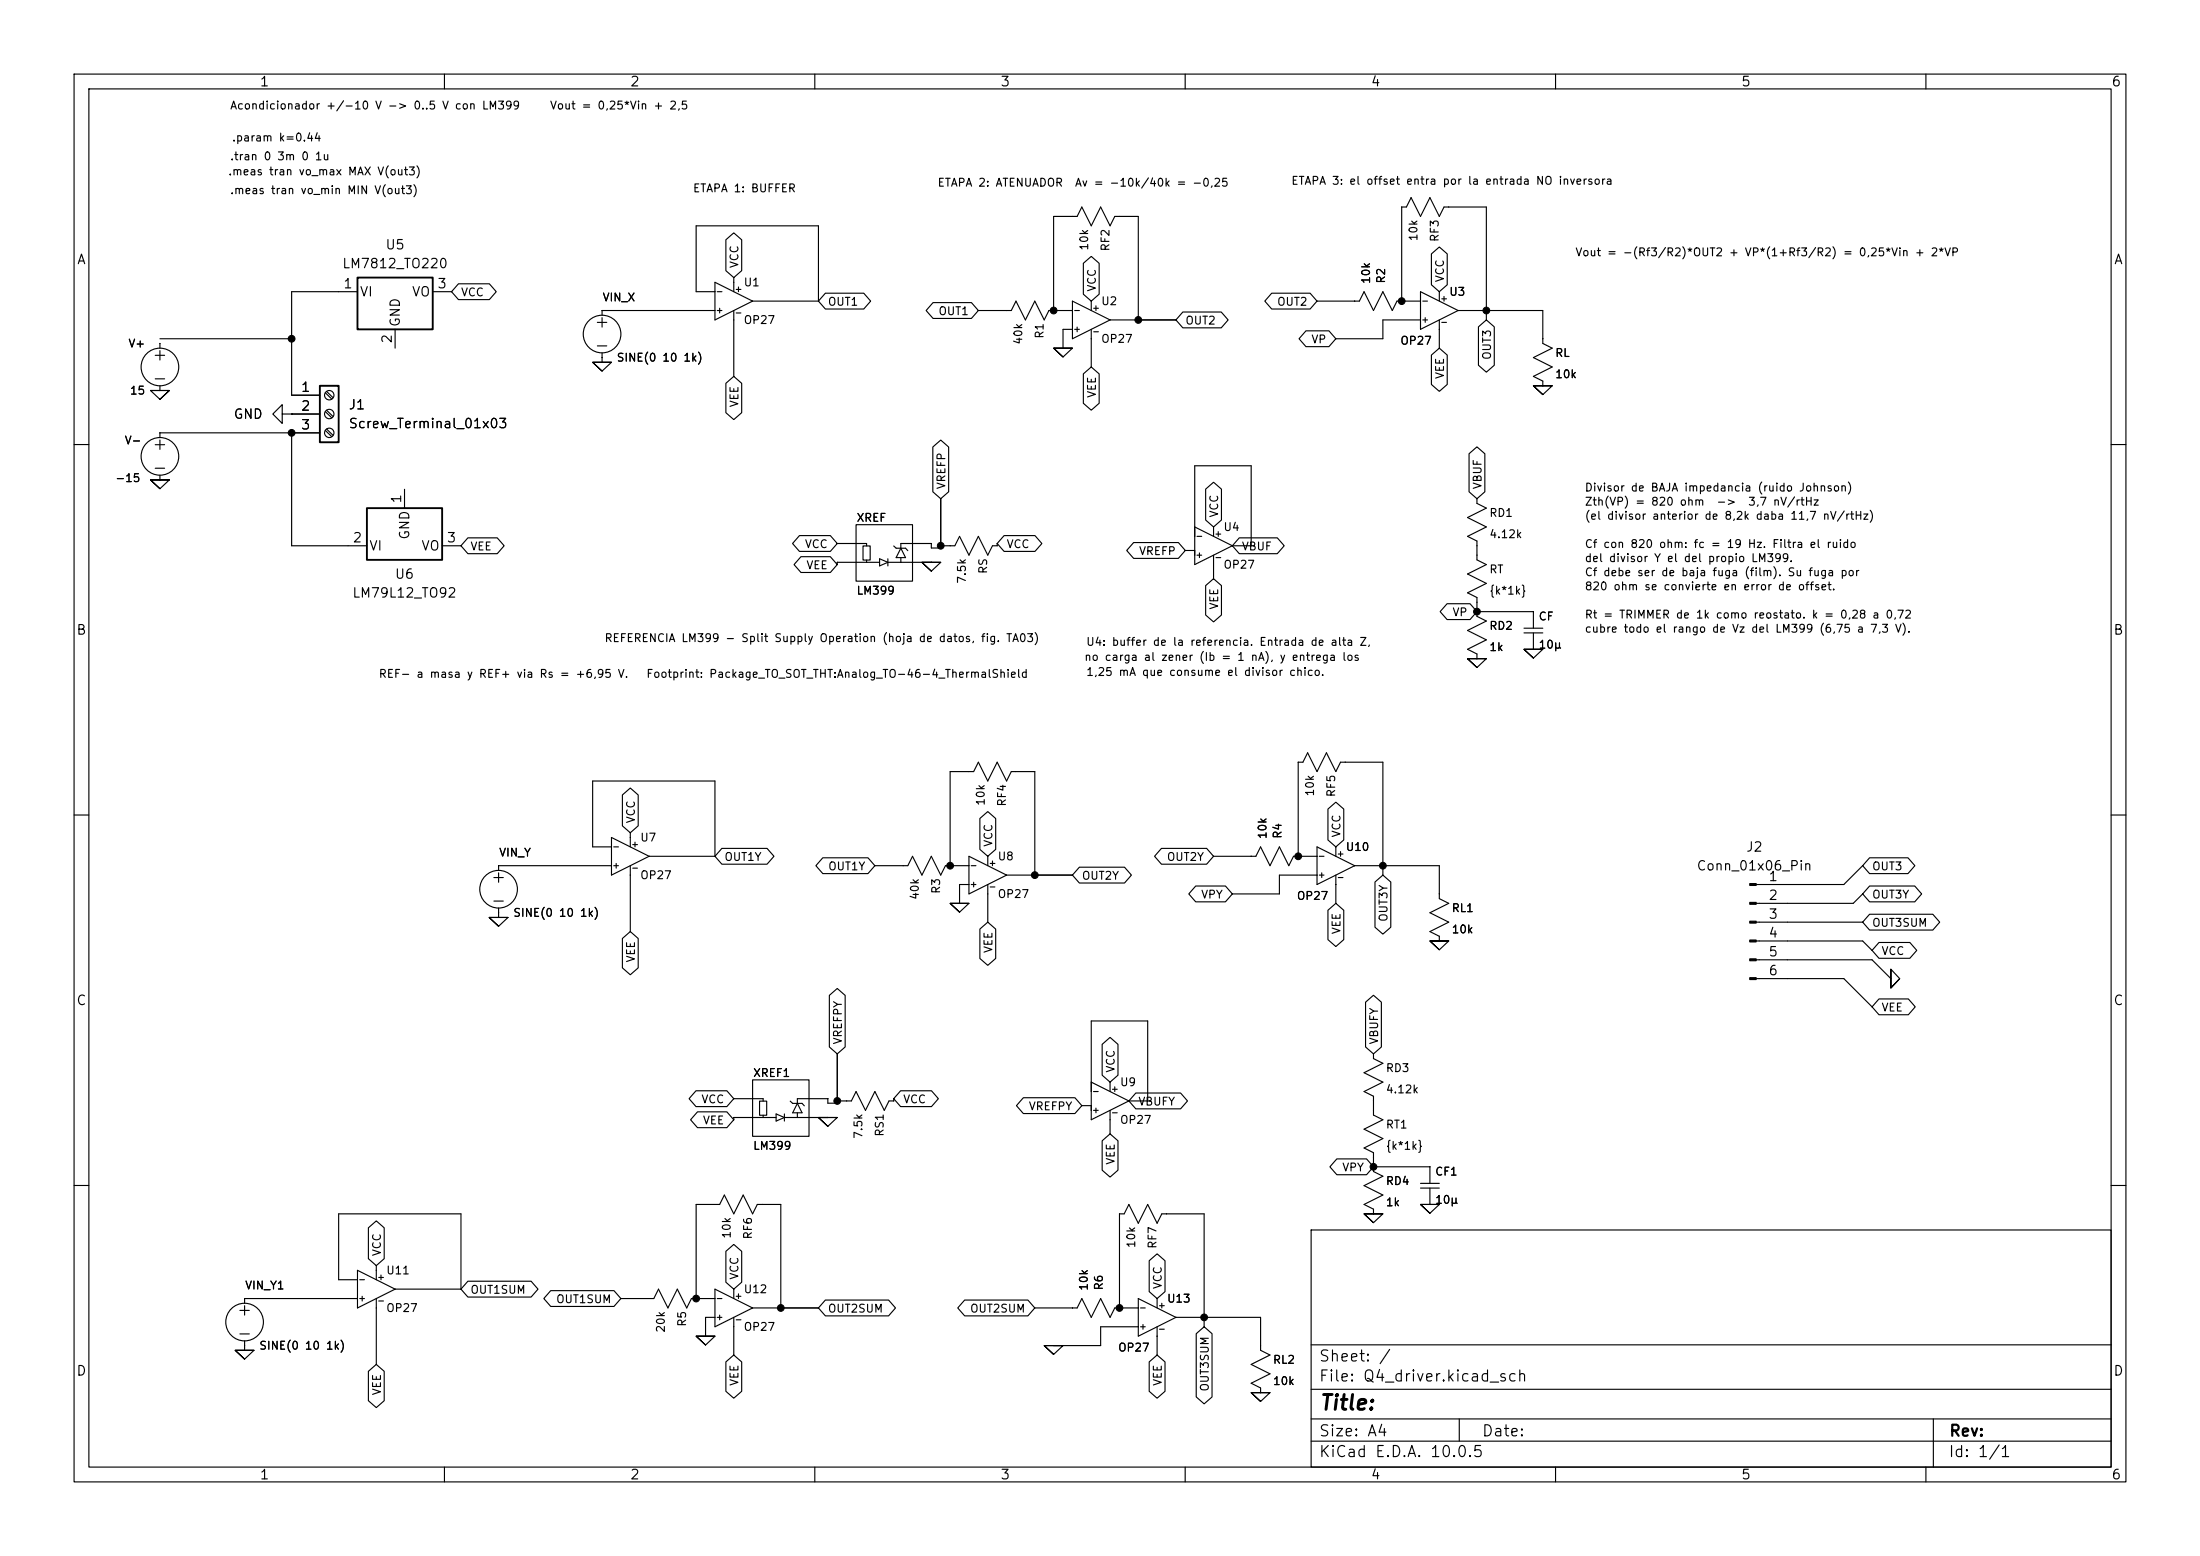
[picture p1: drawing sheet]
<svg xmlns="http://www.w3.org/2000/svg" width="297mm" height="210mm" viewBox="0 0 297 210" stroke-linecap="round" stroke-linejoin="round" font-family="sans-serif">
<g fill="none" stroke="#000" stroke-width=".15">
<path d="M10 10h277v190h-277zM12 12h273v186h-273zM60 10v2M110 10v2M160 10v2M210 10v2M260 10v2M48.3 39.4h-8.9v13.9h3.8M58.4 39.4h2.6M61.9 38.3h4.2l.9 1.1-.9 1h-4.2l-.9-1zM96.5 38.1l5.1 2.5-5.1 2.6zM96.5 39.4h-2.5v-8.9h16.5v10.1"/>
<path d="M96.8 39.4h.7M98 32.4l1.1-1 1 1v4.1l-1 1-1.1-1zM99.1 37.5v1.9M99.1 38.1h.1M99.4 39.1h.6M99.7 38.7v.7M111.4 39.6h5.2l.9 1-.9 1.1h-5.2l-.9-1.1zM144.8 29.2h.1M146.3 35.5l1-.9 1.1 .9v4.2l-1.1 .9-1-.9zM151.1 29.2h.1M171.7 39.6h5.2l.9 1-.9 1.1h-5.2l-1-1.1zM191.8 39.4l5 2.5-5 2.6z"/>
<path d="M193.2 34.3l1.1-1 1.1 1v4.1l-1.1 1-1.1-1zM194.3 39.4v1.2M194.3 39.4h.1M195.6 27.9h.1M20.3 52.7h2.6l-1.3 1.2-1.3-1.2h2.6l-1.3 1.2M21 48h1.2M21 51.1h1.2M21.6 46.4h.1M21.6 52.7h.1M21.6 45.7h17.8M21.6 46.4v.6M21.6 47.3v1.3"/>
<path d="M21.6 52.1v.6M21.6 59.4v1.3M38.1 55.9v-1.3l-1.3 1.3 1.3 1.3v-1.3h1.3M39.4 55.9h.1M39.4 58.4v15.3h10.1M39.4 55.9h3.8M43.2 58.4h-21.6v.7M43.9 53l.9 .8M43.9 55.5l.9 .9M43.9 58.1l.9 .8M44.1 52.8l.9 .9M44.1 55.4l.9 .8"/>
<path d="M44.1 57.9l.9 .9M53.3 44.5v2.5M80.6 43.5h1.3M80.6 46.7h1.3M81.3 42.9v1.2M81.3 47.6v1.3M81.3 48.3h.1M81.3 48.9h.1M82.5 48.9h-2.5l1.3 1.2 1.2-1.2h-2.5l1.3 1.2M96.5 41.9h-15.2v.6M96.8 41.9h.7M97.2 41.6v.6"/>
<path d="M98 51.7l1.1-.9 1 .9v4l-1 .9-1.1-.9zM99.1 43.2h.1M99.1 41.9v8.9M99.4 42.2h.6M101.6 40.6h8.9M126 40.8h5.1l1 1.1-1 1.1h-5.1l-1-1.1zM132.1 41.9h4.4l.7-1.3 1.2 2.6 1.3-2.6 1.3 2.6 .6-1.3h3.2M135.9 41.9h.1M142.2 41.9v-12.7h3.2l.6-1.3 1.3 2.6 1.3-2.6 1.3 2.6 .6-1.3h3.2v14M143.5 47h.1M144.8 47h-2.6l1.3 1.2 1.3-1.2h-2.6l1.3 1.2M144.8 40.6l5.1 2.6-5.1 2.5z"/>
<path d="M144.8 44.5h-1.3v2.5M145.1 41.9h.6M145.1 44.5h.6M145.4 44.1v.7M146.3 50.5l1-1 1.1 1v3.9l-1.1 1-1-1zM147.3 40.6v1.3M147.3 44.5v5M147.3 40.6h.1M147.3 45.7h.1M147.7 41.6h.6M147.7 44.8h.6M148 41.3v.6"/>
<path d="M149.9 43.2h8.8M159.7 42.1h5.2l.9 1.1-.9 1h-5.2l-1-1zM176.3 44.7h3.1l.9 1-.9 1.1h-3.1l-.9-1.1zM177.8 40.6h5.7l.6-1.2 1.3 2.5 1.3-2.5 1.3 2.5 .6-1.3h3.2M182.9 40.6h.1M189.2 40.6v-12.7h.7l.6-1.2 1.3 2.5 1.2-2.5 1.3 2.5 .6-1.3h5.8v15.3M191.8 43.2h-5.1v2.5h-6.4M192.1 40.6h.6M192.1 43.2h.6M192.4 42.9v.6M193.2 47.9l1.1-.9 1.1 .9v4l-1.1 .9-1.1-.9zM194.3 44.5h.1"/>
<path d="M194.3 43.2v3.8M194.6 43.5h.7M194.6 40.3h.7M194.9 40v.6M196.8 41.9h11.5v4.5l1.2 .6-2.5 1.3 2.5 1.2-2.5 1.3 1.3 .6v.7M199.6 44.1l1.1-.9 1 .9v5.2l-1 .9-1.1-.9zM208.3 45.7h.1M208.3 52.1h.1M209.5 52.1h-2.5l1.3 1.2 1.2-1.2h-2.5l1.3 1.2M10 60h2M21 60h1.2M21 63.2h1.2"/>
<path d="M21.6 64.1v.7M21.6 64.8h.1M22.9 64.8h-2.6l1.3 1.2 1.3-1.2h-2.6l1.3 1.2M54.6 66v2.6M59.7 73.7h2.5M63.2 72.6h3.9l1 1.1-1 1h-3.9l-1-1zM107.9 72.3h4.2l.9 1.1-.9 1h-4.2l-.9-1zM108.1 75.1h4l.9 1.1-.9 1.1h-4l-.9-1.1zM113 73.4h4v.3M115.6 70.8h7.6v7.6h-7.6zM116.5 73.7h1v1.9h-1zM117 75.6v.3"/>
<path d="M118.7 75.9h-5.7v.3M118.7 75.4l1.2 .5-1.2 .5zM119.9 75.9h5.8M119.9 75.4v1M120.6 73.7l.4 .3h1.3l.3 .3M121.6 74l.7 1.3h-1.3zM121.6 75.3v.6M125.9 60.3l1.1-.9 1.1 .9v6.1l-1.1 .9-1.1-.9zM127 75.9h-2.5l1.2 1.2 1.3-1.2h-2.5l1.2 1.2M127 67.3v6.7h-1.3v-.6h-4.1v.6M128.3 73.7h.1M134.6 73.4v.3h-.6l-.7 1.2-1.2-2.5-1.3 2.5-1.3-2.5-.6 1.3h-1.9"/>
<path d="M135.6 72.3h4.1l1 1.1-1 1h-4.1l-1-1zM153 73.2h6.1l.9 1.1-.9 1.1h-6.1l-.9-1.1zM160 74.3h1.3M161.3 62.9h7.6v10.8h-2.5l-5.1 2.5zM161.3 72.4h.1M161.3 74.9h.1M161.3 71.1l5.1 2.6M161.6 72.4h.6M161.6 74.9h.6M161.9 74.6v.7M162.8 66l1-.9 1.1 .9v4.2l-1.1 .9-1-.9zM162.8 79l1-.9 1.1 .9v4l-1.1 .9-1-.9z"/>
<path d="M163.8 71.1v1.3M163.8 74.9v3.2M163.8 71.1h.1M163.8 76.2h.1M164.2 72.1h.6M164.2 75.3h.6M164.5 71.8v.6M167.3 72.6h5.1l1 1.1-1 1h-5.1l-.9-1zM198.3 61.2l1.1-.9 1.1 .9v5.2l-1.1 .9-1.1-.9zM199.4 73.7h.1M199.4 67.3v.6l1.3 .7-2.6 1.3 2.6 1.2-2.6 1.3 1.3 .6v2.6l1.3 .6-2.6 1.3 2.6 1.2-2.6 1.3 1.3 .6v2.6l1.3 .6-2.6 1.3 2.6 1.3-2.6 1.2 1.3 .7v.6M199.4 74.9h.1"/>
<path d="M199.4 67.3h.1M285 60h2M195.4 81.5h3.1l.9 1.1-.9 1h-3.1l-1-1zM199.4 88.9h.1M199.4 82.6h7.6v2.2M199.4 81.3h.1M200.7 88.9h-2.6l1.3 1.2 1.3-1.2h-2.6l1.3 1.2M205.7 84.8h2.6M205.7 85.4h2.6M207 87.6h.1M207 85.4v2.2M208.3 87.6h-2.6l1.3 1.2 1.3-1.2h-2.6l1.3 1.2"/>
<path d="M10 110h2M66.7 118.4h1.2M67.3 117.8v1.3M82.5 113l5.1 2.6-5.1 2.5zM82.6 114.3h-2.6v-8.9h16.5v10.2M82.6 116.8h-15.3v.7M82.9 114.3h.6M82.9 116.8h.6M83.2 116.5v.7M84 107.3l1.1-.9 1.1 .9v4.2l-1.1 .9-1.1-.9zM85.1 118.1h.1M85.1 112.4v1.9"/>
<path d="M85.1 116.8v8.9M85.1 113h.1M85.4 114h.7M85.4 117.2h.7M85.7 113.7v.6M87.6 115.6h8.9M97.5 114.5h6.1l.9 1.1-.9 1h-6.1l-1-1zM111.1 115.8h6.1l.9 1-.9 1.1h-6.1l-1-1.1zM118.1 116.8h4.5l.6-1.2 1.3 2.5 1.2-2.5 1.3 2.5 .6-1.3h3.2M121.9 116.8h.1M128.3 116.8v-12.7h3.1l.7-1.2 1.2 2.5 1.3-2.5 1.3 2.5 .6-1.3h3.2v14M130.8 104.1h.1"/>
<path d="M130.8 115.6l5.1 2.5-5.1 2.6zM130.8 119.4h-1.3v2.5M131.1 119.4h.6M131.1 116.8h.6M131.4 119.1v.6M132.3 110.5l1-1 1.1 1v4.1l-1.1 1-1-1zM133.3 115.6h.1M133.3 115.6v1.2M133.3 119.4v5.1M133.7 116.5h.6M133.7 119.7h.6M134 116.2v.6"/>
<path d="M135.9 118.1h8.9M137.2 104.1h.1M145.7 117h6.1l.9 1.1-.9 1.1h-6.1l-.9-1.1zM156.8 114.5h6.1l.9 1.1-.9 1h-6.1l-.9-1zM161.4 119.6h4l1 1.1-1 1h-4l-.9-1zM163.8 115.6h5.7l.7-1.3 1.2 2.5 1.3-2.5 1.3 2.5 .6-1.2h3.2M168.9 115.6h.1M175.3 115.6v-12.7h.6l.6-1.3 1.3 2.5 1.3-2.5 1.2 2.5 .7-1.2h5.7v15.2M177.8 114.3l5.1 2.5-5.1 2.6zM177.8 118.1h-5.1v2.6h-6.3M178.1 115.6h.6M178.1 118.1h.6"/>
<path d="M178.4 117.8v.6M179.3 109.2l1-.9 1.1 .9v4.2l-1.1 .9-1-.9zM180.3 114.3v1.3M180.3 118.1v3.8M180.3 114.3h.1M180.3 119.4h.1M180.7 115.3h.6M180.7 118.4h.6M181 114.9v.7M181.6 102.9h.1M182.9 116.8h11.4v4.5l1.3 .6-2.6 1.3 2.6 1.3-2.6 1.2 1.3 .7v.6M185.6 119l1.1-.9 1.1 .9v6.1l-1.1 1-1.1-1z"/>
<path d="M251.5 116.8l-2.6 2.6h-11.8M252.4 115.8h5.2l.9 1-.9 1.1h-5.2l-.9-1.1zM252.4 119.6h6.1l.9 1.1-.9 1h-6.1l-.9-1zM285 110h2M66.7 121.6h1.2M67.3 123.8h.1M67.3 122.6v1.2M67.3 123.2h.1M68.6 123.8h-2.6l1.3 1.2 1.3-1.2h-2.6l1.3 1.2M84 126.7l1.1-1 1.1 1v3.9l-1.1 1-1.1-1zM112 134.3l1-.9 1.1 .9v7l-1.1 .9-1-.9zM129.5 121.9h.1"/>
<path d="M130.8 121.9h-2.5l1.2 1.2 1.3-1.2h-2.5l1.2 1.2M132.3 125.4l1-.9 1.1 .9v4l-1.1 .9-1-.9zM133.3 120.7h.1M147.3 137.8h7.6v10.8h-2.5l-5.1 2.5zM179.3 122.9l1-1 1.1 1v3.9l-1.1 1-1-1zM184.4 135.3l1-1 1.1 1v6l-1.1 .9-1-.9zM194.3 120.7h.1M194.3 127h.1M195.6 127h-2.6l1.3 1.2 1.3-1.2h-2.6l1.3 1.2M237.1 127h14.4l1.2 1.3M237.1 124.5h14.4M237.1 129.5h15.6l2.6 2.6"/>
<path d="M237.1 132.1h11.8l3.8 3.8M251.5 120.7l-1.3 1.2h-13.1M252.4 123.4h8.5l1 1.1-1 1h-8.5l-.9-1zM253.7 127.2h4.1l1 1.1-1 1h-4.1l-1-1zM253.7 134.8h3.9l1 1.1-1 1.1h-3.9l-1-1.1zM255.3 130.8v2.6l1.2-1.3-1.2-1.3v2.6l1.2-1.3M255.3 132.1h.1M94 147.2h4.1l1 1.1-1 1.1h-4.1l-1-1.1zM94.2 150.1h3.9l1 1-1 1.1h-3.9l-1-1.1zM99.1 148.3h3.9v.3M101.6 145.7h7.6v7.7h-7.6zM102.5 148.6h1v1.9h-1z"/>
<path d="M103 150.5v.3M104.8 150.8h-5.7v.3M104.8 150.3l1.1 .5-1.1 .5zM105.9 150.8h5.9M105.9 150.3v1M106.7 148.6l.3 .3h1.3l.3 .4M107.6 148.9l.7 1.3h-1.3zM107.6 150.2v.6M113 150.8h-2.5l1.3 1.2 1.2-1.2h-2.5l1.3 1.2M113 142.2v6.7h-1.2v-.6h-4.2v.6M114.3 148.6h.1M120.6 148.3v.3h-.6l-.6 1.3-1.3-2.6-1.3 2.6-1.2-2.6-.7 1.3h-1.9"/>
<path d="M121.6 147.2h4.2l.9 1.1-.9 1.1h-4.2l-1-1.1zM138.2 148.2h6.9l.9 1-.9 1.1h-6.9l-1-1.1zM146 149.2h1.3M147.3 149.9h.1M147.3 147.3h.1M147.3 146.1l5.1 2.5M147.6 149.9h.7M147.6 147.3h.7M148 149.6v.6M148.8 140.9l1.1-.9 1 .9v4.2l-1 1-1.1-1zM148.8 154l1.1-1 1 1v3.9l-1 1-1.1-1zM149.9 146.1v1.2"/>
<path d="M149.9 149.9v3.1M149.9 146.1h.1M149.9 151.1h.1M150.2 150.2h.6M150.2 147h.6M150.5 146.7v.6M153.3 147.5h6.1l.9 1.1-.9 1.1h-6.1l-.9-1.1zM180.5 156.4h4l.9 1.1-.9 1h-4l-1-1zM185.4 157.5h7.6v2.2M185.4 142.2v.7l1.3 .6-2.6 1.3 2.6 1.3-2.6 1.2 1.3 .7v2.5l1.3 .6-2.6 1.3 2.6 1.3-2.6 1.2 1.3 .7v2.5l1.3 .7-2.6 1.2 2.6 1.3-2.6 1.3 1.3 .6v.6M185.4 142.2h.1M185.4 148.6h.1"/>
<path d="M185.4 149.9h.1M185.4 156.2h.1M191.8 159.7h2.5M10 160h2M32.4 176.9h1.3M33 176.2v1.3M48.3 171.5l5 2.5-5 2.5zM48.3 172.7h-2.6v-8.9h16.5v10.2M48.3 175.3h-15.3v.6M48.6 172.7h.6M48.6 175.3h.6M48.9 175v.6"/>
<path d="M49.7 165.7l1.1-.9 1.1 .9v4.2l-1.1 .9-1.1-.9zM50.8 170.8v1.9M50.8 175.3v8.9M50.8 171.5h.1M50.8 176.5h.1M51.1 172.4h.7M51.1 175.6h.7M51.4 172.1v.6M53.3 174h8.9M63.2 172.9h8.5l.9 1.1-.9 1.1h-8.5l-1-1.1zM74.3 174.2h8.6l.9 1.1-.9 1h-8.6l-.9-1zM83.8 175.3h4.5l.6-1.3 1.3 2.5 1.2-2.5 1.3 2.5 .6-1.2h3.2"/>
<path d="M87.6 175.3h.1M94 175.3v-12.7h3.2l.6-1.3 1.3 2.5 1.2-2.5 1.3 2.5 .6-1.2h3.2v13.9M96.5 162.6h.1M96.5 174l5.1 2.5-5.1 2.6zM96.5 177.8h-1.3v2.5M96.8 175.3h.7M96.8 177.8h.7M97.2 177.5v.6M98 168.9l1.1-.9 1 .9v4.2l-1 .9-1.1-.9zM99.1 174h.1M99.1 174v1.3M99.1 177.8v5.1"/>
<path d="M99.1 179.1h.1M99.4 175h.6M99.4 178.1h.6M99.7 174.6v.7M101.6 176.5h8.9M102.9 162.6h.1M111.4 175.5h8.6l.9 1-.9 1.1h-8.6l-.9-1.1zM130.2 175.5h8.6l.9 1-.9 1.1h-8.6l-.9-1.1zM139.7 176.5h5.7l.6-1.2 1.3 2.5 1.3-2.5 1.3 2.5 .6-1.3h3.2M144.8 176.5h.1M151.1 176.5v-12.7h.7l.6-1.2 1.3 2.5 1.2-2.5 1.3 2.5 .6-1.3h5.8v15.3M153.7 175.3l5 2.5-5 2.5z"/>
<path d="M153.7 179.1h-5.1v2.5h-6.4M154 176.5h.6M154 179.1h.6M154.3 178.8v.6M155.1 170.2l1.1-1 1.1 1v4.1l-1.1 1-1.1-1zM156.2 175.3h.1M156.2 175.3v1.2M156.2 179.1v3.8M156.5 176.2h.7M156.5 179.4h.7M156.8 175.9v.6M157.5 163.8h.1"/>
<path d="M158.7 177.8h11.5v4.4l1.2 .7-2.5 1.3 2.5 1.2-2.5 1.3 1.3 .6v.7M177 166h108v32h-108zM185.4 163.8h.1M186.7 163.8h-2.6l1.3 1.2 1.3-1.2h-2.6l1.3 1.2M191.8 160.4h2.5M193 160.4v2.2M193 162.6h.1M194.3 162.6h-2.5l1.2 1.2 1.3-1.2h-2.5l1.2 1.2M285 160h2M32.4 180h1.3M33 181v1.2M33 181.6h.1"/>
<path d="M33 182.2h.1M34.3 182.2h-2.6l1.3 1.2 1.3-1.2h-2.6l1.3 1.2M49.7 185.1l1.1-.9 1.1 .9v3.9l-1.1 1-1.1-1zM60 198v2M95.2 180.3h.1M96.5 180.3h-2.5l1.2 1.2 1.3-1.2h-2.5l1.2 1.2M98 183.8l1.1-.9 1 .9v4l-1 .9-1.1-.9zM110 198v2M143.5 181.6h-2.5l1.2 1.2 1.3-1.2h-2.5l1.2 1.2M155.1 183.8l1.1-.9 1.1 .9v4l-1.1 .9-1.1-.9zM156.2 180.3h.1M160 198v2"/>
<path d="M161.5 180l1.1-.9 1 .9v8.5l-1 1-1.1-1zM170.2 181.6h.1M170.2 188h.1M171.4 188h-2.5l1.3 1.2 1.2-1.2h-2.5l1.3 1.2M177 194.5h108M177 191.5h108M177 187.5h108M177 181.5h108M197 191.5v3M210 198v2M260 198v2M261 191.5v6.5"/>
<circle cx="21.6" cy="49.5" r="2.54"/>
<circle cx="44.4" cy="55.9" r=".63"/>
<circle cx="44.4" cy="53.3" r=".63"/>
<circle cx="44.4" cy="58.4" r=".63"/>
<circle cx="81.3" cy="45.1" r="2.54"/>
<circle cx="21.6" cy="61.6" r="2.54"/>
<circle cx="67.3" cy="120" r="2.54"/>
<circle cx="33" cy="178.4" r="2.54"/>
</g>
<path d="M48.3 37.5h10.1v7h-10.1zM43.2 52.1h2.5v7.6h-2.5zM49.5 68.6h10.2v7h-10.2z" fill="none" stroke="#000" stroke-width=".25"/>
<path d="M236.2 119.3h.9v.2h-.9zM236.2 121.8h.9v.2h-.9zM236.2 124.3h.9v.3h-.9zM236.2 126.9h.9v.2h-.9zM236.2 129.4h.9v.3h-.9zM236.2 132h.9v.2h-.9z" fill="#000" stroke="#000" stroke-width=".15"/>
<g fill="#000" stroke="#000" stroke-width=".14">
<circle cx="39.4" cy="45.7" r=".46"/>
<circle cx="39.4" cy="58.4" r=".46"/>
<circle cx="142.2" cy="41.9" r=".46"/>
<circle cx="153.7" cy="43.2" r=".46"/>
<circle cx="189.2" cy="40.6" r=".46"/>
<circle cx="200.7" cy="41.9" r=".46"/>
<circle cx="127" cy="73.7" r=".46"/>
<circle cx="199.4" cy="82.6" r=".46"/>
<circle cx="128.3" cy="116.8" r=".46"/>
<circle cx="139.7" cy="118.1" r=".46"/>
<circle cx="175.3" cy="115.6" r=".46"/>
<circle cx="186.7" cy="116.8" r=".46"/>
<circle cx="113" cy="148.6" r=".46"/>
<circle cx="185.4" cy="157.5" r=".46"/>
<circle cx="94" cy="175.3" r=".46"/>
<circle cx="105.4" cy="176.5" r=".46"/>
<circle cx="151.1" cy="176.5" r=".46"/>
<circle cx="162.6" cy="177.8" r=".46"/>
</g>
<text font-size="2" x="178" y="190.8">Title:</text>
<g font-size="1.5">
<text x="178" y="184.1">Sheet: /</text>
<text x="178" y="186.8">File: Q4_driver.kicad_sch</text>
<text x="178" y="197">KiCad E.D.A. 10.0.5</text>
<text x="178" y="194.2">Size: A4</text>
<text x="200" y="194.2">Date:</text>
<text x="263" y="197">Id: 1/1</text>
<text x="263" y="194.2">Rev:</text>
</g>
<g font-size="1.3">
<text x="35" y="12">1</text>
<text x="85" y="12">2</text>
<text x="135" y="12">3</text>
<text x="185" y="12">4</text>
<text x="235" y="12">5</text>
<text x="285" y="12">6</text>
<text x="10.3" y="36">A</text>
<text x="51.9" y="34">U5</text>
<text x="285.3" y="36">A</text>
<text x="46.1" y="36.5">LM7812_TO220</text>
<text x="46.3" y="39.2">1</text>
<text x="48.5" y="40.3">VI</text>
<text x="55.5" y="40.3">VO</text>
<text x="59" y="39.2">3</text>
<text x="53.2" y="46.5" transform="rotate(-90 53.2 46.5)">2</text>
<text x="54.3" y="44.2" transform="rotate(-90 54.3 44.2)">GND</text>
<text x="40.5" y="53.2">1</text>
<text x="31.5" y="56.8">GND</text>
<text x="40.5" y="55.7">2</text>
<text x="40.5" y="58.3">3</text>
<text x="47" y="55.6">J1</text>
<text x="47" y="58.1">Screw_Terminal_01x03</text>
<text x="54.5" y="68" transform="rotate(-90 54.5 68)">1</text>
<text x="47.5" y="73.5">2</text>
<text x="49.8" y="74.6">VI</text>
<text x="55.6" y="72.9" transform="rotate(-90 55.6 72.9)">GND</text>
<text x="56.8" y="74.6">VO</text>
<text x="60.2" y="73.5">3</text>
<text x="47.5" y="81">LM79L12_TO92</text>
<text x="53.2" y="78.4">U6</text>
<text x="10.2" y="86">B</text>
<text x="285.2" y="86">B</text>
<text x="229" y="117.8">Conn_01x06_Pin</text>
<text x="235.6" y="115.3">J2</text>
<text x="238.7" y="119.2">1</text>
<text x="238.7" y="121.8">2</text>
<text x="238.7" y="124.3">3</text>
<text x="238.7" y="126.9">4</text>
<text x="238.7" y="129.4">5</text>
<text x="238.7" y="131.9">6</text>
<text x="10.2" y="136">C</text>
<text x="285.2" y="136">C</text>
<text x="10.2" y="186">D</text>
<text x="285.2" y="186">D</text>
<text x="35" y="200">1</text>
<text x="85" y="200">2</text>
<text x="135" y="200">3</text>
<text x="185" y="200">4</text>
<text x="235" y="200">5</text>
<text x="285" y="200">6</text>
</g>
<g font-size="1.1">
<text x="31" y="15">Acondicionador +/-10 V -&gt; 0..5 V con LM399</text>
<text x="74.2" y="15">Vout = 0,25*Vin + 2,5</text>
<text x="30.7" y="23.9">.meas tran vo_max MAX V(out3)</text>
<text x="31" y="21.9">.tran 0 3m 0 1u</text>
<text x="31.2" y="19.4">.param k=0.44</text>
<text x="31" y="26.5">.meas tran vo_min MIN V(out3)</text>
<text x="93.5" y="26.2">ETAPA 1: BUFFER</text>
<text x="126.5" y="25.5">ETAPA 2: ATENUADOR</text>
<text x="145" y="25.5">Av = -10k/40k = -0,25</text>
<text x="174.2" y="25.2">ETAPA 3: el offset entra por la entrada NO inversora</text>
<text x="147.2" y="33.9" transform="rotate(-90 147.2 33.9)">10k</text>
<text x="150" y="34" transform="rotate(-90 150 34)">RF2</text>
<text x="191.6" y="32.6" transform="rotate(-90 191.6 32.6)">10k</text>
<text x="194.5" y="32.7" transform="rotate(-90 194.5 32.7)">RF3</text>
<text x="212.6" y="34.8">Vout = -(Rf3/R2)*OUT2 + VP*(1+Rf3/R2) = 0,25*Vin + 2*VP</text>
<text x="62.2" y="40.3">VCC</text>
<text x="81.3" y="40.9">VIN_X</text>
<text x="99.9" y="36.3" transform="rotate(-90 99.9 36.3)">VCC</text>
<text x="100.3" y="38.9">U1</text>
<text x="111.7" y="41.5">OUT1</text>
<text x="148.2" y="39.4" transform="rotate(-90 148.2 39.4)">VCC</text>
<text x="148.6" y="41.4">U2</text>
<text x="172.3" y="41.5">OUT2</text>
<text x="185.2" y="38.4" transform="rotate(-90 185.2 38.4)">10k</text>
<text x="187.2" y="38.4" transform="rotate(-90 187.2 38.4)">R2</text>
<text x="195.2" y="38.2" transform="rotate(-90 195.2 38.2)">VCC</text>
<text x="195.6" y="40.2">U3</text>
<text x="17.2" y="47.2">V+</text>
<text x="100.3" y="44">OP27</text>
<text x="126.6" y="42.8">OUT1</text>
<text x="138.3" y="46.6" transform="rotate(-90 138.3 46.6)">40k</text>
<text x="141.1" y="45.8" transform="rotate(-90 141.1 45.8)">R1</text>
<text x="148.6" y="46.5">OP27</text>
<text x="159.9" y="44.1">OUT2</text>
<text x="177" y="46.6">VP</text>
<text x="189" y="46.8">OP27</text>
<text x="17.5" y="53.5">15</text>
<text x="83.2" y="49.1">SINE(0 10 1k)</text>
<text x="148.2" y="53.8" transform="rotate(-90 148.2 53.8)">VEE</text>
<text x="195.2" y="51.2" transform="rotate(-90 195.2 51.2)">VEE</text>
<text x="201.5" y="48.7" transform="rotate(-90 201.5 48.7)">OUT3</text>
<text x="209.9" y="48.4">RL</text>
<text x="209.9" y="51.3">10k</text>
<text x="99.9" y="55.1" transform="rotate(-90 99.9 55.1)">VEE</text>
<text x="15.5" y="65.3">-15</text>
<text x="16.8" y="60.2">V-</text>
<text x="115.6" y="70.7">XREF</text>
<text x="127.9" y="66.1" transform="rotate(-90 127.9 66.1)">VREFP</text>
<text x="164.7" y="69.9" transform="rotate(-90 164.7 69.9)">VCC</text>
<text x="165.1" y="71.9">U4</text>
<text x="200.3" y="66.1" transform="rotate(-90 200.3 66.1)">VBUF</text>
<text x="201" y="70">RD1</text>
<text x="213.9" y="68.5">Zth(VP) = 820 ohm</text>
<text x="213.9" y="66.6">Divisor de BAJA impedancia (ruido Johnson)</text>
<text x="213.9" y="70.4">(el divisor anterior de 8,2k daba 11,7 nV/rtHz)</text>
<text x="231.6" y="68.5">-&gt;</text>
<text x="235.9" y="68.5">3,7 nV/rtHz</text>
<text x="63.4" y="74.5">VEE</text>
<text x="108.6" y="74.2">VCC</text>
<text x="108.8" y="77.1">VEE</text>
<text x="133.5" y="77.5" transform="rotate(-90 133.5 77.5)">RS</text>
<text x="135.8" y="74.2">VCC</text>
<text x="153.7" y="75.2">VREFP</text>
<text x="165.1" y="77">OP27</text>
<text x="167.6" y="74.5">VBUF</text>
<text x="201" y="77.6">RT</text>
<text x="201" y="72.9">4.12k</text>
<text x="213.9" y="76.1">del divisor Y el del propio LM399.</text>
<text x="213.9" y="74.2">Cf con 820 ohm: fc = 19 Hz. Filtra el ruido</text>
<text x="115.6" y="80.5">LM399</text>
<text x="130.7" y="78.9" transform="rotate(-90 130.7 78.9)">7.5k</text>
<text x="164.7" y="82.4" transform="rotate(-90 164.7 82.4)">VEE</text>
<text x="196" y="83.4">VP</text>
<text x="201" y="80.5">{k*1k}</text>
<text x="207.6" y="84">CF</text>
<text x="213.9" y="79.9">820 ohm se convierte en error de offset.</text>
<text x="213.9" y="78">Cf debe ser de baja fuga (film). Su fuga por</text>
<text x="213.9" y="83.7">Rt = TRIMMER de 1k como reostato. k = 0,28 a 0,72</text>
<text x="81.5" y="86.9">REFERENCIA LM399 - Split Supply Operation (hoja de datos, fig. TA03)</text>
<text x="146.3" y="89.5">no carga al zener (Ib = 1 nA), y entrega los</text>
<text x="146.6" y="87.4">U4: buffer de la referencia. Entrada de alta Z,</text>
<text x="201" y="85.3">RD2</text>
<text x="201" y="88.1">1k</text>
<text x="207.6" y="87.8">10µ</text>
<text x="213.9" y="85.6">cubre todo el rango de Vz del LM399 (6,75 a 7,3 V).</text>
<text x="51" y="91.7">REF- a masa y REF+ via Rs = +6,95 V.</text>
<text x="87.2" y="91.7">Footprint: Package_TO_SOT_THT:Analog_TO-46-4_ThermalShield</text>
<text x="146.6" y="91.5">1,25 mA que consume el divisor chico.</text>
<text x="177.6" y="107.6" transform="rotate(-90 177.6 107.6)">10k</text>
<text x="180.5" y="107.7" transform="rotate(-90 180.5 107.7)">RF5</text>
<text x="86" y="111.2" transform="rotate(-90 86 111.2)">VCC</text>
<text x="86.3" y="113.8">U7</text>
<text x="133.2" y="108.8" transform="rotate(-90 133.2 108.8)">10k</text>
<text x="136.1" y="108.9" transform="rotate(-90 136.1 108.9)">RF4</text>
<text x="171.2" y="113.3" transform="rotate(-90 171.2 113.3)">10k</text>
<text x="173.3" y="113.3" transform="rotate(-90 173.3 113.3)">R4</text>
<text x="181.2" y="113.1" transform="rotate(-90 181.2 113.1)">VCC</text>
<text x="67.3" y="115.9">VIN_Y</text>
<text x="86.3" y="118.9">OP27</text>
<text x="97.7" y="116.5">OUT1Y</text>
<text x="111.7" y="117.7">OUT1Y</text>
<text x="134.2" y="114.4" transform="rotate(-90 134.2 114.4)">VCC</text>
<text x="134.6" y="116.4">U8</text>
<text x="146" y="119">OUT2Y</text>
<text x="157.4" y="116.5">OUT2Y</text>
<text x="181.6" y="115.1">U10</text>
<text x="252.7" y="117.7">OUT3</text>
<text x="69.2" y="124">SINE(0 10 1k)</text>
<text x="124.3" y="121.5" transform="rotate(-90 124.3 121.5)">40k</text>
<text x="127.2" y="120.7" transform="rotate(-90 127.2 120.7)">R3</text>
<text x="134.6" y="121.5">OP27</text>
<text x="162.1" y="121.5">VPY</text>
<text x="175" y="121.7">OP27</text>
<text x="187.6" y="124.5" transform="rotate(-90 187.6 124.5)">OUT3Y</text>
<text x="195.9" y="123.4">RL1</text>
<text x="252.7" y="125.3">OUT3SUM</text>
<text x="252.7" y="121.5">OUT3Y</text>
<text x="86" y="130" transform="rotate(-90 86 130)">VEE</text>
<text x="134.2" y="128.7" transform="rotate(-90 134.2 128.7)">VEE</text>
<text x="181.2" y="126.2" transform="rotate(-90 181.2 126.2)">VEE</text>
<text x="195.9" y="126.2">10k</text>
<text x="253.9" y="129.2">VCC</text>
<text x="253.9" y="136.8">VEE</text>
<text x="113.9" y="141" transform="rotate(-90 113.9 141)">VREFPY</text>
<text x="186.3" y="141" transform="rotate(-90 186.3 141)">VBUFY</text>
<text x="94.6" y="149.2">VCC</text>
<text x="101.6" y="145.6">XREF1</text>
<text x="121.8" y="149.2">VCC</text>
<text x="150.7" y="144.9" transform="rotate(-90 150.7 144.9)">VCC</text>
<text x="151.1" y="146.9">U9</text>
<text x="153.6" y="149.5">VBUFY</text>
<text x="187" y="145">RD3</text>
<text x="187" y="147.8">4.12k</text>
<text x="94.8" y="152">VEE</text>
<text x="101.6" y="155.4">LM399</text>
<text x="116.7" y="153.8" transform="rotate(-90 116.7 153.8)">7.5k</text>
<text x="119.6" y="153.5" transform="rotate(-90 119.6 153.5)">RS1</text>
<text x="138.8" y="150.1">VREFPY</text>
<text x="151.1" y="151.9">OP27</text>
<text x="187" y="152.6">RT1</text>
<text x="187" y="155.4">{k*1k}</text>
<text x="150.7" y="157.3" transform="rotate(-90 150.7 157.3)">VEE</text>
<text x="181.1" y="158.4">VPY</text>
<text x="187" y="160.2">RD4</text>
<text x="193.7" y="158.9">CF1</text>
<text x="98.9" y="167.3" transform="rotate(-90 98.9 167.3)">10k</text>
<text x="101.8" y="167.4" transform="rotate(-90 101.8 167.4)">RF6</text>
<text x="187" y="163.1">1k</text>
<text x="193.7" y="162.7">10µ</text>
<text x="51.7" y="169.6" transform="rotate(-90 51.7 169.6)">VCC</text>
<text x="52.1" y="172.3">U11</text>
<text x="99.9" y="172.8" transform="rotate(-90 99.9 172.8)">VCC</text>
<text x="153.5" y="168.5" transform="rotate(-90 153.5 168.5)">10k</text>
<text x="156.4" y="168.6" transform="rotate(-90 156.4 168.6)">RF7</text>
<text x="33" y="174.3">VIN_Y1</text>
<text x="52.1" y="177.3">OP27</text>
<text x="63.4" y="174.9">OUT1SUM</text>
<text x="75" y="176.1">OUT1SUM</text>
<text x="90" y="180" transform="rotate(-90 90 180)">20k</text>
<text x="92.9" y="179.1" transform="rotate(-90 92.9 179.1)">R5</text>
<text x="100.3" y="174.8">U12</text>
<text x="100.3" y="179.9">OP27</text>
<text x="111.7" y="177.4">OUT2SUM</text>
<text x="130.9" y="177.4">OUT2SUM</text>
<text x="147.1" y="174.3" transform="rotate(-90 147.1 174.3)">10k</text>
<text x="149.1" y="174.2" transform="rotate(-90 149.1 174.2)">R6</text>
<text x="157.1" y="174.1" transform="rotate(-90 157.1 174.1)">VCC</text>
<text x="157.5" y="176.1">U13</text>
<text x="34.9" y="182.4">SINE(0 10 1k)</text>
<text x="150.9" y="182.7">OP27</text>
<text x="171.8" y="184.3">RL2</text>
<text x="51.7" y="188.4" transform="rotate(-90 51.7 188.4)">VEE</text>
<text x="99.9" y="187.1" transform="rotate(-90 99.9 187.1)">VEE</text>
<text x="157.1" y="187.1" transform="rotate(-90 157.1 187.1)">VEE</text>
<text x="163.4" y="187.9" transform="rotate(-90 163.4 187.9)">OUT3SUM</text>
<text x="171.8" y="187.2">10k</text>
</g>
</svg>
